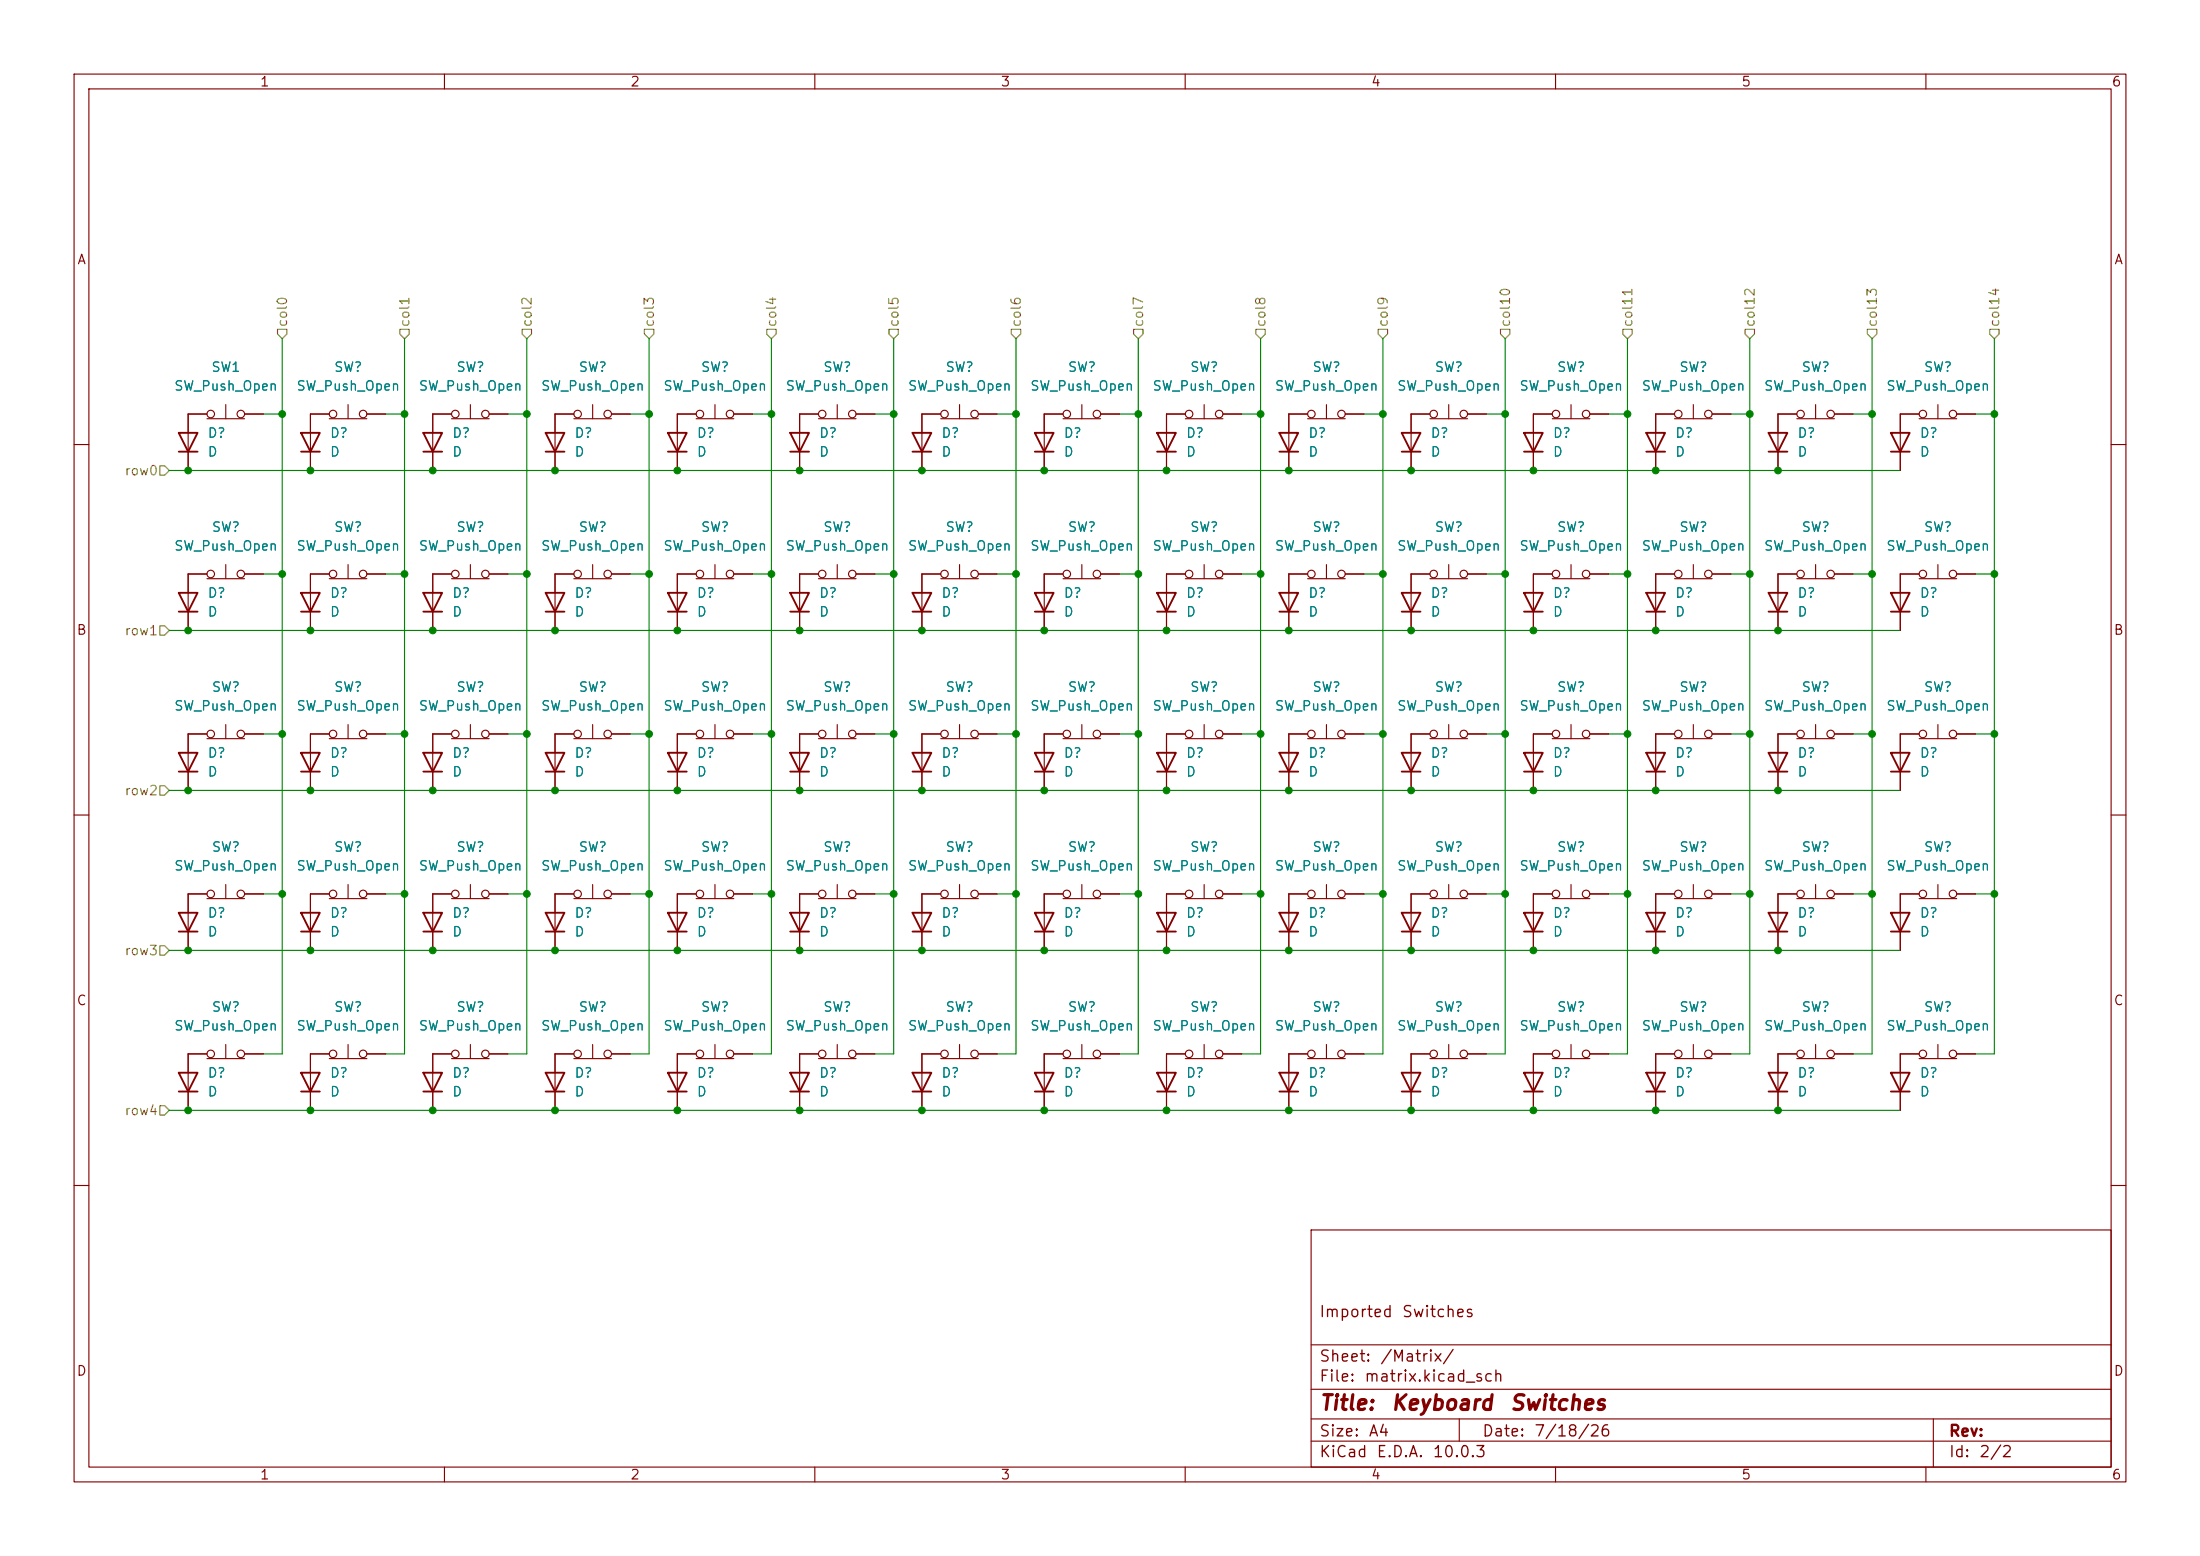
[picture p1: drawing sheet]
<svg xmlns="http://www.w3.org/2000/svg" width="297mm" height="210mm" viewBox="0 0 297 210" stroke-linecap="round" stroke-linejoin="round" font-family="sans-serif">
<g fill="none" stroke="#840000" stroke-width=".15">
<path d="M10 10h277v190h-277zM12 12h273v186h-273zM60 10v2M110 10v2M160 10v2M210 10v2M260 10v2M27.9 55.9h-2.5v7.6M27.9 56.5h5.1M30.5 54.6v1.9M33 55.9h2.6M44.4 55.9h-2.5v7.6"/>
<path d="M44.4 56.5h5.1M47 54.6v1.9M49.5 55.9h2.6M61 55.9h-2.6v7.6M61 56.5h5M63.5 54.6v1.9M66 55.9h2.6M77.5 56.5h5M77.5 55.9h-2.6v7.6M80 54.6v1.9M82.5 55.9h2.6M94 55.9h-2.6v7.6"/>
<path d="M94 56.5h5.1M96.5 54.6v1.9M99.1 55.9h2.5M110.5 56.5h5.1M110.5 55.9h-2.6v7.6M113 54.6v1.9M115.6 55.9h2.5M127 56.5h5.1M127 55.9h-2.5v7.6M129.5 54.6v1.9M132.1 55.9h2.5M143.5 56.5h5.1"/>
<path d="M143.5 55.9h-2.5v7.6M146 54.6v1.9M148.6 55.9h2.5M160 56.5h5.1M160 55.9h-2.5v7.6M162.6 54.6v1.9M165.1 55.9h2.5M176.5 55.9h-2.5v7.6M176.5 56.5h5.1M179.1 54.6v1.9M181.6 55.9h2.5M193 56.5h5.1"/>
<path d="M193 55.9h-2.5v7.6M195.6 54.6v1.9M198.1 55.9h2.6M209.5 56.5h5.1M209.5 55.9h-2.5v7.6M212.1 54.6v1.9M214.6 55.9h2.6M226.1 55.9h-2.6v7.6M226.1 56.5h5M228.6 54.6v1.9M231.1 55.9h2.6M242.6 56.5h5"/>
<path d="M242.6 55.9h-2.6v7.6M245.1 54.6v1.9M247.6 55.9h2.6M259.1 56.5h5.1M259.1 55.9h-2.6v7.6M261.6 54.6v1.9M264.2 55.9h2.5M10 60h2M27.9 77.5h-2.5v7.6M27.9 78.1h5.1M30.5 76.2v1.9M33 77.5h2.6"/>
<path d="M44.4 77.5h-2.5v7.6M44.4 78.1h5.1M47 76.2v1.9M49.5 77.5h2.6M61 77.5h-2.6v7.6M61 78.1h5M63.5 76.2v1.9M66 77.5h2.6M77.5 78.1h5M77.5 77.5h-2.6v7.6M80 76.2v1.9M82.5 77.5h2.6"/>
<path d="M94 78.1h5.1M94 77.5h-2.6v7.6M96.5 76.2v1.9M99.1 77.5h2.5M110.5 78.1h5.1M110.5 77.5h-2.6v7.6M113 76.2v1.9M115.6 77.5h2.5M127 78.1h5.1M127 77.5h-2.5v7.6M129.5 76.2v1.9M132.1 77.5h2.5"/>
<path d="M143.5 78.1h5.1M143.5 77.5h-2.5v7.6M146 76.2v1.9M148.6 77.5h2.5M160 78.1h5.1M160 77.5h-2.5v7.6M162.6 76.2v1.9M165.1 77.5h2.5M176.5 78.1h5.1M176.5 77.5h-2.5v7.6M179.1 76.2v1.9M181.6 77.5h2.5"/>
<path d="M193 78.1h5.1M193 77.5h-2.5v7.6M195.6 76.2v1.9M198.1 77.5h2.6M209.5 78.1h5.1M209.5 77.5h-2.5v7.6M212.1 76.2v1.9M214.6 77.5h2.6M226.1 77.5h-2.6v7.6M226.1 78.1h5M228.6 76.2v1.9M231.1 77.5h2.6"/>
<path d="M242.6 78.1h5M242.6 77.5h-2.6v7.6M245.1 76.2v1.9M247.6 77.5h2.6M259.1 78.1h5.1M259.1 77.5h-2.6v7.6M261.6 76.2v1.9M264.2 77.5h2.5M285 60h2M27.9 99.7h5.1M27.9 99.1h-2.5v7.6M30.5 97.8v1.9"/>
<path d="M33 99.1h2.6M44.4 99.7h5.1M44.4 99.1h-2.5v7.6M47 97.8v1.9M49.5 99.1h2.6M61 99.7h5M61 99.1h-2.6v7.6M63.5 97.8v1.9M66 99.1h2.6M77.5 99.7h5M77.5 99.1h-2.6v7.6M80 97.8v1.9"/>
<path d="M82.5 99.1h2.6M94 99.7h5.1M94 99.1h-2.6v7.6M96.5 97.8v1.9M99.1 99.1h2.5M110.5 99.7h5.1M110.5 99.1h-2.6v7.6M113 97.8v1.9M115.6 99.1h2.5M127 99.7h5.1M127 99.1h-2.5v7.6M129.5 97.8v1.9"/>
<path d="M132.1 99.1h2.5M143.5 99.7h5.1M143.5 99.1h-2.5v7.6M146 97.8v1.9M148.6 99.1h2.5M160 99.7h5.1M160 99.1h-2.5v7.6M162.6 97.8v1.9M165.1 99.1h2.5M176.5 99.7h5.1M176.5 99.1h-2.5v7.6M179.1 97.8v1.9"/>
<path d="M181.6 99.1h2.5M193 99.7h5.1M193 99.1h-2.5v7.6M195.6 97.8v1.9M198.1 99.1h2.6M209.5 99.7h5.1M209.5 99.1h-2.5v7.6M212.1 97.8v1.9M214.6 99.1h2.6M226.1 99.7h5M226.1 99.1h-2.6v7.6M228.6 97.8v1.9"/>
<path d="M231.1 99.1h2.6M242.6 99.7h5M242.6 99.1h-2.6v7.6M245.1 97.8v1.9M247.6 99.1h2.6M259.1 99.7h5.1M259.1 99.1h-2.6v7.6M261.6 97.8v1.9M264.2 99.1h2.5M10 110h2M30.5 119.4v1.9M47 119.4v1.9"/>
<path d="M63.5 119.4v1.9M80 119.4v1.9M96.5 119.4v1.9M113 119.4v1.9M129.5 119.4v1.9M146 119.4v1.9M162.6 119.4v1.9M179.1 119.4v1.9M195.6 119.4v1.9M212.1 119.4v1.9M228.6 119.4v1.9M245.1 119.4v1.9"/>
<path d="M261.6 119.4v1.9M285 110h2M27.9 120.7h-2.5v7.6M27.9 121.3h5.1M33 120.7h2.6M44.4 121.3h5.1M44.4 120.7h-2.5v7.6M49.5 120.7h2.6M61 120.7h-2.6v7.6M61 121.3h5M66 120.7h2.6M77.5 121.3h5"/>
<path d="M77.5 120.7h-2.6v7.6M82.5 120.7h2.6M94 121.3h5.1M94 120.7h-2.6v7.6M99.1 120.7h2.5M110.5 121.3h5.1M110.5 120.7h-2.6v7.6M115.6 120.7h2.5M127 121.3h5.1M127 120.7h-2.5v7.6M132.1 120.7h2.5M143.5 121.3h5.1"/>
<path d="M143.5 120.7h-2.5v7.6M148.6 120.7h2.5M160 121.3h5.1M160 120.7h-2.5v7.6M165.1 120.7h2.5M176.5 121.3h5.1M176.5 120.7h-2.5v7.6M181.6 120.7h2.5M193 121.3h5.1M193 120.7h-2.5v7.6M198.1 120.7h2.6M209.5 121.3h5.1"/>
<path d="M209.5 120.7h-2.5v7.6M214.6 120.7h2.6M226.1 120.7h-2.6v7.6M226.1 121.3h5M231.1 120.7h2.6M242.6 121.3h5M242.6 120.7h-2.6v7.6M247.6 120.7h2.6M259.1 121.3h5.1M259.1 120.7h-2.6v7.6M264.2 120.7h2.5M27.9 142.2h-2.5v7.7"/>
<path d="M27.9 142.9h5.1M30.5 141v1.9M33 142.2h2.6M44.4 142.2h-2.5v7.7M44.4 142.9h5.1M47 141v1.9M49.5 142.2h2.6M61 142.2h-2.6v7.7M61 142.9h5M63.5 141v1.9M66 142.2h2.6M77.5 142.2h-2.6v7.7"/>
<path d="M77.5 142.9h5M80 141v1.9M82.5 142.2h2.6M94 142.2h-2.6v7.7M94 142.9h5.1M96.5 141v1.9M99.1 142.2h2.5M110.5 142.2h-2.6v7.7M110.5 142.9h5.1M113 141v1.9M115.6 142.2h2.5M127 142.9h5.1"/>
<path d="M127 142.2h-2.5v7.7M129.5 141v1.9M132.1 142.2h2.5M143.5 142.2h-2.5v7.7M143.5 142.9h5.1M146 141v1.9M148.6 142.2h2.5M160 142.9h5.1M160 142.2h-2.5v7.7M162.6 141v1.9M165.1 142.2h2.5M176.5 142.2h-2.5v7.7"/>
<path d="M176.5 142.9h5.1M179.1 141v1.9M181.6 142.2h2.5M193 142.2h-2.5v7.7M193 142.9h5.1M195.6 141v1.9M198.1 142.2h2.6M209.5 142.9h5.1M209.5 142.2h-2.5v7.7M212.1 141v1.9M214.6 142.2h2.6M226.1 142.2h-2.6v7.7"/>
<path d="M226.1 142.9h5M228.6 141v1.9M231.1 142.2h2.6M242.6 142.2h-2.6v7.7M242.6 142.9h5M245.1 141v1.9M247.6 142.2h2.6M259.1 142.9h5.1M259.1 142.2h-2.6v7.7M261.6 141v1.9M264.2 142.2h2.5M10 160h2"/>
<path d="M177 166h108v32h-108zM285 160h2M60 198v2M110 198v2M160 198v2M177 194.5h108M177 191.5h108M177 187.5h108M177 181.5h108M197 191.5v3M210 198v2M260 198v2"/>
<path d="M261 191.5v6.5"/>
<circle cx="28.4" cy="55.9" r=".51"/>
<circle cx="32.5" cy="55.9" r=".51"/>
<circle cx="45" cy="55.9" r=".51"/>
<circle cx="49" cy="55.9" r=".51"/>
<circle cx="61.5" cy="55.9" r=".51"/>
<circle cx="65.5" cy="55.9" r=".51"/>
<circle cx="78" cy="55.9" r=".51"/>
<circle cx="82" cy="55.9" r=".51"/>
<circle cx="94.5" cy="55.9" r=".51"/>
<circle cx="98.6" cy="55.9" r=".51"/>
<circle cx="111" cy="55.9" r=".51"/>
<circle cx="115.1" cy="55.9" r=".51"/>
<circle cx="127.5" cy="55.9" r=".51"/>
<circle cx="131.6" cy="55.9" r=".51"/>
<circle cx="144" cy="55.9" r=".51"/>
<circle cx="148.1" cy="55.9" r=".51"/>
<circle cx="160.5" cy="55.9" r=".51"/>
<circle cx="164.6" cy="55.9" r=".51"/>
<circle cx="177" cy="55.9" r=".51"/>
<circle cx="181.1" cy="55.9" r=".51"/>
<circle cx="193.5" cy="55.9" r=".51"/>
<circle cx="197.6" cy="55.9" r=".51"/>
<circle cx="210.1" cy="55.9" r=".51"/>
<circle cx="214.1" cy="55.9" r=".51"/>
<circle cx="226.6" cy="55.9" r=".51"/>
<circle cx="230.6" cy="55.9" r=".51"/>
<circle cx="243.1" cy="55.9" r=".51"/>
<circle cx="247.1" cy="55.9" r=".51"/>
<circle cx="259.6" cy="55.9" r=".51"/>
<circle cx="263.7" cy="55.9" r=".51"/>
<circle cx="28.4" cy="77.5" r=".51"/>
<circle cx="32.5" cy="77.5" r=".51"/>
<circle cx="45" cy="77.5" r=".51"/>
<circle cx="49" cy="77.5" r=".51"/>
<circle cx="61.5" cy="77.5" r=".51"/>
<circle cx="65.5" cy="77.5" r=".51"/>
<circle cx="78" cy="77.5" r=".51"/>
<circle cx="82" cy="77.5" r=".51"/>
<circle cx="94.5" cy="77.5" r=".51"/>
<circle cx="98.6" cy="77.5" r=".51"/>
<circle cx="111" cy="77.5" r=".51"/>
<circle cx="115.1" cy="77.5" r=".51"/>
<circle cx="127.5" cy="77.5" r=".51"/>
<circle cx="131.6" cy="77.5" r=".51"/>
<circle cx="144" cy="77.5" r=".51"/>
<circle cx="148.1" cy="77.5" r=".51"/>
<circle cx="160.5" cy="77.5" r=".51"/>
<circle cx="164.6" cy="77.5" r=".51"/>
<circle cx="177" cy="77.5" r=".51"/>
<circle cx="181.1" cy="77.5" r=".51"/>
<circle cx="193.5" cy="77.5" r=".51"/>
<circle cx="197.6" cy="77.5" r=".51"/>
<circle cx="210.1" cy="77.5" r=".51"/>
<circle cx="214.1" cy="77.5" r=".51"/>
<circle cx="226.6" cy="77.5" r=".51"/>
<circle cx="230.6" cy="77.5" r=".51"/>
<circle cx="243.1" cy="77.5" r=".51"/>
<circle cx="247.1" cy="77.5" r=".51"/>
<circle cx="259.6" cy="77.5" r=".51"/>
<circle cx="263.7" cy="77.5" r=".51"/>
<circle cx="28.4" cy="99.1" r=".51"/>
<circle cx="32.5" cy="99.1" r=".51"/>
<circle cx="45" cy="99.1" r=".51"/>
<circle cx="49" cy="99.1" r=".51"/>
<circle cx="61.5" cy="99.1" r=".51"/>
<circle cx="65.5" cy="99.1" r=".51"/>
<circle cx="78" cy="99.1" r=".51"/>
<circle cx="82" cy="99.1" r=".51"/>
<circle cx="94.5" cy="99.1" r=".51"/>
<circle cx="98.6" cy="99.1" r=".51"/>
<circle cx="111" cy="99.1" r=".51"/>
<circle cx="115.1" cy="99.1" r=".51"/>
<circle cx="127.5" cy="99.1" r=".51"/>
<circle cx="131.6" cy="99.1" r=".51"/>
<circle cx="144" cy="99.1" r=".51"/>
<circle cx="148.1" cy="99.1" r=".51"/>
<circle cx="160.5" cy="99.1" r=".51"/>
<circle cx="164.6" cy="99.1" r=".51"/>
<circle cx="177" cy="99.1" r=".51"/>
<circle cx="181.1" cy="99.1" r=".51"/>
<circle cx="193.5" cy="99.1" r=".51"/>
<circle cx="197.6" cy="99.1" r=".51"/>
<circle cx="210.1" cy="99.1" r=".51"/>
<circle cx="214.1" cy="99.1" r=".51"/>
<circle cx="226.6" cy="99.1" r=".51"/>
<circle cx="230.6" cy="99.1" r=".51"/>
<circle cx="243.1" cy="99.1" r=".51"/>
<circle cx="247.1" cy="99.1" r=".51"/>
<circle cx="259.6" cy="99.1" r=".51"/>
<circle cx="263.7" cy="99.1" r=".51"/>
<circle cx="28.4" cy="120.7" r=".51"/>
<circle cx="32.5" cy="120.7" r=".51"/>
<circle cx="45" cy="120.7" r=".51"/>
<circle cx="49" cy="120.7" r=".51"/>
<circle cx="61.5" cy="120.7" r=".51"/>
<circle cx="65.5" cy="120.7" r=".51"/>
<circle cx="78" cy="120.7" r=".51"/>
<circle cx="82" cy="120.7" r=".51"/>
<circle cx="94.5" cy="120.7" r=".51"/>
<circle cx="98.6" cy="120.7" r=".51"/>
<circle cx="111" cy="120.7" r=".51"/>
<circle cx="115.1" cy="120.7" r=".51"/>
<circle cx="127.5" cy="120.7" r=".51"/>
<circle cx="131.6" cy="120.7" r=".51"/>
<circle cx="144" cy="120.7" r=".51"/>
<circle cx="148.1" cy="120.7" r=".51"/>
<circle cx="160.5" cy="120.7" r=".51"/>
<circle cx="164.6" cy="120.7" r=".51"/>
<circle cx="177" cy="120.7" r=".51"/>
<circle cx="181.1" cy="120.7" r=".51"/>
<circle cx="193.5" cy="120.7" r=".51"/>
<circle cx="197.6" cy="120.7" r=".51"/>
<circle cx="210.1" cy="120.7" r=".51"/>
<circle cx="214.1" cy="120.7" r=".51"/>
<circle cx="226.6" cy="120.7" r=".51"/>
<circle cx="230.6" cy="120.7" r=".51"/>
<circle cx="243.1" cy="120.7" r=".51"/>
<circle cx="247.1" cy="120.7" r=".51"/>
<circle cx="259.6" cy="120.7" r=".51"/>
<circle cx="263.7" cy="120.7" r=".51"/>
<circle cx="28.4" cy="142.2" r=".51"/>
<circle cx="32.5" cy="142.2" r=".51"/>
<circle cx="45" cy="142.2" r=".51"/>
<circle cx="49" cy="142.2" r=".51"/>
<circle cx="61.5" cy="142.2" r=".51"/>
<circle cx="65.5" cy="142.2" r=".51"/>
<circle cx="78" cy="142.2" r=".51"/>
<circle cx="82" cy="142.2" r=".51"/>
<circle cx="94.5" cy="142.2" r=".51"/>
<circle cx="98.6" cy="142.2" r=".51"/>
<circle cx="111" cy="142.2" r=".51"/>
<circle cx="115.1" cy="142.2" r=".51"/>
<circle cx="127.5" cy="142.2" r=".51"/>
<circle cx="131.6" cy="142.2" r=".51"/>
<circle cx="144" cy="142.2" r=".51"/>
<circle cx="148.1" cy="142.2" r=".51"/>
<circle cx="160.5" cy="142.2" r=".51"/>
<circle cx="164.6" cy="142.2" r=".51"/>
<circle cx="177" cy="142.2" r=".51"/>
<circle cx="181.1" cy="142.2" r=".51"/>
<circle cx="193.5" cy="142.2" r=".51"/>
<circle cx="197.6" cy="142.2" r=".51"/>
<circle cx="210.1" cy="142.2" r=".51"/>
<circle cx="214.1" cy="142.2" r=".51"/>
<circle cx="226.6" cy="142.2" r=".51"/>
<circle cx="230.6" cy="142.2" r=".51"/>
<circle cx="243.1" cy="142.2" r=".51"/>
<circle cx="247.1" cy="142.2" r=".51"/>
<circle cx="259.6" cy="142.2" r=".51"/>
<circle cx="263.7" cy="142.2" r=".51"/>
</g>
<g fill="none" stroke="#840000" stroke-width=".25">
<path d="M24.1 58.4h2.6l-1.3 2.6zM40.6 58.4h2.6l-1.3 2.6zM57.1 58.4h2.6l-1.3 2.6zM73.7 58.4h2.5l-1.3 2.6zM90.2 58.4h2.5l-1.3 2.6zM106.7 58.4h2.5l-1.3 2.6zM123.2 58.4h2.5l-1.2 2.6zM139.7 58.4h2.5l-1.2 2.6zM156.2 58.4h2.5l-1.2 2.6zM172.7 58.4h2.6l-1.3 2.6zM189.2 58.4h2.6l-1.3 2.6zM205.7 58.4h2.6l-1.3 2.6z"/>
<path d="M222.2 58.4h2.6l-1.3 2.6zM238.8 58.4h2.5l-1.3 2.6zM255.3 58.4h2.5l-1.3 2.6zM24.1 61h2.6M40.6 61h2.6M57.1 61h2.6M73.7 61h2.5M90.2 61h2.5M106.7 61h2.5M123.2 61h2.5M139.7 61h2.5M156.2 61h2.5"/>
<path d="M172.7 61h2.6M189.2 61h2.6M205.7 61h2.6M222.2 61h2.6M238.8 61h2.5M255.3 61h2.5M24.1 80h2.6l-1.3 2.6zM24.1 82.6h2.6M40.6 80h2.6l-1.3 2.6zM40.6 82.6h2.6M57.1 80h2.6l-1.3 2.6zM57.1 82.6h2.6"/>
<path d="M73.7 80h2.5l-1.3 2.6zM73.7 82.6h2.5M90.2 80h2.5l-1.3 2.6zM90.2 82.6h2.5M106.7 80h2.5l-1.3 2.6zM106.7 82.6h2.5M123.2 80h2.5l-1.2 2.6zM123.2 82.6h2.5M139.7 80h2.5l-1.2 2.6zM139.7 82.6h2.5M156.2 80h2.5l-1.2 2.6zM156.2 82.6h2.5"/>
<path d="M172.7 80h2.6l-1.3 2.6zM172.7 82.6h2.6M189.2 80h2.6l-1.3 2.6zM189.2 82.6h2.6M205.7 80h2.6l-1.3 2.6zM205.7 82.6h2.6M222.2 80h2.6l-1.3 2.6zM222.2 82.6h2.6M238.8 80h2.5l-1.3 2.6zM238.8 82.6h2.5M255.3 80h2.5l-1.3 2.6zM255.3 82.6h2.5"/>
<path d="M24.1 101.6h2.6l-1.3 2.5zM24.1 104.1h2.6M40.6 101.6h2.6l-1.3 2.5zM40.6 104.1h2.6M57.1 101.6h2.6l-1.3 2.5zM57.1 104.1h2.6M73.7 101.6h2.5l-1.3 2.5zM73.7 104.1h2.5M90.2 101.6h2.5l-1.3 2.5zM90.2 104.1h2.5M106.7 101.6h2.5l-1.3 2.5zM106.7 104.1h2.5"/>
<path d="M123.2 101.6h2.5l-1.2 2.5zM123.2 104.1h2.5M139.7 101.6h2.5l-1.2 2.5zM139.7 104.1h2.5M156.2 101.6h2.5l-1.2 2.5zM156.2 104.1h2.5M172.7 101.6h2.6l-1.3 2.5zM172.7 104.1h2.6M189.2 101.6h2.6l-1.3 2.5zM189.2 104.1h2.6M205.7 101.6h2.6l-1.3 2.5zM205.7 104.1h2.6"/>
<path d="M222.2 101.6h2.6l-1.3 2.5zM222.2 104.1h2.6M238.8 101.6h2.5l-1.3 2.5zM238.8 104.1h2.5M255.3 101.6h2.5l-1.3 2.5zM255.3 104.1h2.5M24.1 123.2h2.6l-1.3 2.5zM24.1 125.7h2.6M40.6 123.2h2.6l-1.3 2.5zM40.6 125.7h2.6M57.1 123.2h2.6l-1.3 2.5zM57.1 125.7h2.6"/>
<path d="M73.7 123.2h2.5l-1.3 2.5zM73.7 125.7h2.5M90.2 123.2h2.5l-1.3 2.5zM90.2 125.7h2.5M106.7 123.2h2.5l-1.3 2.5zM106.7 125.7h2.5M123.2 123.2h2.5l-1.2 2.5zM123.2 125.7h2.5M139.7 123.2h2.5l-1.2 2.5zM139.7 125.7h2.5M156.2 123.2h2.5l-1.2 2.5zM156.2 125.7h2.5"/>
<path d="M172.7 123.2h2.6l-1.3 2.5zM172.7 125.7h2.6M189.2 123.2h2.6l-1.3 2.5zM189.2 125.7h2.6M205.7 123.2h2.6l-1.3 2.5zM205.7 125.7h2.6M222.2 123.2h2.6l-1.3 2.5zM222.2 125.7h2.6M238.8 123.2h2.5l-1.3 2.5zM238.8 125.7h2.5M255.3 123.2h2.5l-1.3 2.5zM255.3 125.7h2.5"/>
<path d="M24.1 144.8h2.6l-1.3 2.5zM24.1 147.3h2.6M40.6 144.8h2.6l-1.3 2.5zM40.6 147.3h2.6M57.1 144.8h2.6l-1.3 2.5zM57.1 147.3h2.6M73.7 144.8h2.5l-1.3 2.5zM73.7 147.3h2.5M90.2 144.8h2.5l-1.3 2.5zM90.2 147.3h2.5M106.7 144.8h2.5l-1.3 2.5zM106.7 147.3h2.5"/>
<path d="M123.2 144.8h2.5l-1.2 2.5zM123.2 147.3h2.5M139.7 144.8h2.5l-1.2 2.5zM139.7 147.3h2.5M156.2 144.8h2.5l-1.2 2.5zM156.2 147.3h2.5M172.7 144.8h2.6l-1.3 2.5zM172.7 147.3h2.6M189.2 144.8h2.6l-1.3 2.5zM189.2 147.3h2.6M205.7 144.8h2.6l-1.3 2.5zM205.7 147.3h2.6"/>
<path d="M222.2 144.8h2.6l-1.3 2.5zM222.2 147.3h2.6M238.8 144.8h2.5l-1.3 2.5zM238.8 147.3h2.5M255.3 144.8h2.5l-1.3 2.5zM255.3 147.3h2.5"/>
</g>
<g fill="none" stroke="#848400" stroke-width=".15">
<path d="M37.5 44.5h1.2v.6l-.6 .6-.6-.6zM54 44.5h1.2v.6l-.6 .6-.6-.6zM70.5 44.5h1.3v.6l-.7 .6-.6-.6zM87 44.5h1.3v.6l-.7 .6-.6-.6zM103.5 44.5h1.3v.6l-.7 .6-.6-.6zM120 44.5h1.3v.6l-.7 .6-.6-.6zM136.5 44.5h1.3v.6l-.6 .6-.7-.6zM153 44.5h1.3v.6l-.6 .6-.7-.6zM169.5 44.5h1.3v.6l-.6 .6-.7-.6zM186.1 44.5h1.2v.6l-.6 .6-.6-.6zM202.6 44.5h1.2v.6l-.6 .6-.6-.6zM219.1 44.5h1.2v.6l-.6 .6-.6-.6z"/>
<path d="M235.6 44.5h1.3v.6l-.7 .6-.6-.6zM252.1 44.5h1.3v.6l-.7 .6-.6-.6zM268.6 44.5h1.3v.6l-.7 .6-.6-.6zM21.6 62.9h.6l.7 .6-.7 .6h-.6zM21.6 84.5h.6l.7 .6-.7 .6h-.6zM21.6 106h.6l.7 .7-.7 .6h-.6zM21.6 127.6h.6l.7 .7-.7 .6h-.6zM21.6 149.2h.6l.7 .7-.7 .6h-.6z"/>
</g>
<g fill="none" stroke="#008400" stroke-width=".15">
<path d="M35.6 55.9h2.5M38.1 45.7v96.5h-2.5M52.1 55.9h2.5M54.6 45.7v96.5h-2.5M68.6 55.9h2.5M71.1 45.7v96.5h-2.5M85.1 55.9h2.5M87.6 45.7v96.5h-2.5M101.6 55.9h2.5M104.1 45.7v96.5h-2.5M118.1 55.9h2.5M120.6 45.7v96.5h-2.5"/>
<path d="M134.6 55.9h2.6M137.2 45.7v96.5h-2.6M151.1 55.9h2.6M153.7 45.7v96.5h-2.6M167.6 55.9h2.6M170.2 45.7v96.5h-2.6M184.1 55.9h2.6M186.7 45.7v96.5h-2.6M200.7 55.9h2.5M203.2 45.7v96.5h-2.5M217.2 55.9h2.5M219.7 45.7v96.5h-2.5"/>
<path d="M233.7 55.9h2.5M236.2 45.7v96.5h-2.5M250.2 55.9h2.5M252.7 45.7v96.5h-2.5M266.7 55.9h2.5M269.2 45.7v96.5h-2.5M22.9 63.5h233.6M35.6 77.5h2.5M52.1 77.5h2.5M68.6 77.5h2.5M85.1 77.5h2.5M101.6 77.5h2.5"/>
<path d="M118.1 77.5h2.5M134.6 77.5h2.6M151.1 77.5h2.6M167.6 77.5h2.6M184.1 77.5h2.6M200.7 77.5h2.5M217.2 77.5h2.5M233.7 77.5h2.5M250.2 77.5h2.5M266.7 77.5h2.5M22.9 85.1h233.6M35.6 99.1h2.5"/>
<path d="M52.1 99.1h2.5M68.6 99.1h2.5M85.1 99.1h2.5M101.6 99.1h2.5M118.1 99.1h2.5M134.6 99.1h2.6M151.1 99.1h2.6M167.6 99.1h2.6M184.1 99.1h2.6M200.7 99.1h2.5M217.2 99.1h2.5M233.7 99.1h2.5"/>
<path d="M250.2 99.1h2.5M266.7 99.1h2.5M22.9 106.7h233.6M22.9 128.3h233.6M35.6 120.7h2.5M52.1 120.7h2.5M68.6 120.7h2.5M85.1 120.7h2.5M101.6 120.7h2.5M118.1 120.7h2.5M134.6 120.7h2.6M151.1 120.7h2.6"/>
<path d="M167.6 120.7h2.6M184.1 120.7h2.6M200.7 120.7h2.5M217.2 120.7h2.5M233.7 120.7h2.5M250.2 120.7h2.5M266.7 120.7h2.5M22.9 149.9h233.6"/>
</g>
<g fill="#008400" stroke="#008400" stroke-width=".14">
<circle cx="174" cy="106.7" r=".46"/>
<circle cx="186.7" cy="99.1" r=".46"/>
<circle cx="203.2" cy="99.1" r=".46"/>
<circle cx="190.5" cy="106.7" r=".46"/>
<circle cx="190.5" cy="85.1" r=".46"/>
<circle cx="157.5" cy="85.1" r=".46"/>
<circle cx="203.2" cy="120.7" r=".46"/>
<circle cx="141" cy="63.5" r=".46"/>
<circle cx="153.7" cy="55.9" r=".46"/>
<circle cx="170.2" cy="77.5" r=".46"/>
<circle cx="157.5" cy="63.5" r=".46"/>
<circle cx="170.2" cy="55.9" r=".46"/>
<circle cx="153.7" cy="77.5" r=".46"/>
<circle cx="141" cy="85.1" r=".46"/>
<circle cx="141" cy="128.3" r=".46"/>
<circle cx="157.5" cy="149.9" r=".46"/>
<circle cx="141" cy="149.9" r=".46"/>
<circle cx="157.5" cy="128.3" r=".46"/>
<circle cx="190.5" cy="128.3" r=".46"/>
<circle cx="174" cy="149.9" r=".46"/>
<circle cx="190.5" cy="149.9" r=".46"/>
<circle cx="153.7" cy="99.1" r=".46"/>
<circle cx="141" cy="106.7" r=".46"/>
<circle cx="157.5" cy="106.7" r=".46"/>
<circle cx="170.2" cy="99.1" r=".46"/>
<circle cx="170.2" cy="120.7" r=".46"/>
<circle cx="174" cy="128.3" r=".46"/>
<circle cx="186.7" cy="120.7" r=".46"/>
<circle cx="153.7" cy="120.7" r=".46"/>
<circle cx="174" cy="85.1" r=".46"/>
<circle cx="174" cy="63.5" r=".46"/>
<circle cx="186.7" cy="77.5" r=".46"/>
<circle cx="203.2" cy="55.9" r=".46"/>
<circle cx="186.7" cy="55.9" r=".46"/>
<circle cx="207" cy="63.5" r=".46"/>
<circle cx="219.7" cy="55.9" r=".46"/>
<circle cx="190.5" cy="63.5" r=".46"/>
<circle cx="203.2" cy="77.5" r=".46"/>
<circle cx="236.2" cy="55.9" r=".46"/>
<circle cx="207" cy="85.1" r=".46"/>
<circle cx="219.7" cy="77.5" r=".46"/>
<circle cx="223.5" cy="63.5" r=".46"/>
<circle cx="236.2" cy="77.5" r=".46"/>
<circle cx="252.7" cy="77.5" r=".46"/>
<circle cx="240" cy="85.1" r=".46"/>
<circle cx="240" cy="63.5" r=".46"/>
<circle cx="269.2" cy="99.1" r=".46"/>
<circle cx="269.2" cy="77.5" r=".46"/>
<circle cx="269.2" cy="55.9" r=".46"/>
<circle cx="252.7" cy="55.9" r=".46"/>
<circle cx="219.7" cy="120.7" r=".46"/>
<circle cx="207" cy="128.3" r=".46"/>
<circle cx="207" cy="149.9" r=".46"/>
<circle cx="207" cy="106.7" r=".46"/>
<circle cx="219.7" cy="99.1" r=".46"/>
<circle cx="223.5" cy="106.7" r=".46"/>
<circle cx="236.2" cy="120.7" r=".46"/>
<circle cx="236.2" cy="99.1" r=".46"/>
<circle cx="223.5" cy="85.1" r=".46"/>
<circle cx="252.7" cy="120.7" r=".46"/>
<circle cx="240" cy="128.3" r=".46"/>
<circle cx="240" cy="149.9" r=".46"/>
<circle cx="240" cy="106.7" r=".46"/>
<circle cx="252.7" cy="99.1" r=".46"/>
<circle cx="269.2" cy="120.7" r=".46"/>
<circle cx="223.5" cy="128.3" r=".46"/>
<circle cx="223.5" cy="149.9" r=".46"/>
<circle cx="124.5" cy="128.3" r=".46"/>
<circle cx="107.9" cy="128.3" r=".46"/>
<circle cx="120.6" cy="120.7" r=".46"/>
<circle cx="137.2" cy="120.7" r=".46"/>
<circle cx="107.9" cy="149.9" r=".46"/>
<circle cx="124.5" cy="149.9" r=".46"/>
<circle cx="87.6" cy="120.7" r=".46"/>
<circle cx="91.4" cy="149.9" r=".46"/>
<circle cx="87.6" cy="55.9" r=".46"/>
<circle cx="74.9" cy="63.5" r=".46"/>
<circle cx="107.9" cy="63.5" r=".46"/>
<circle cx="120.6" cy="55.9" r=".46"/>
<circle cx="137.2" cy="55.9" r=".46"/>
<circle cx="120.6" cy="77.5" r=".46"/>
<circle cx="124.5" cy="85.1" r=".46"/>
<circle cx="124.5" cy="63.5" r=".46"/>
<circle cx="104.1" cy="55.9" r=".46"/>
<circle cx="91.4" cy="63.5" r=".46"/>
<circle cx="38.1" cy="99.1" r=".46"/>
<circle cx="25.4" cy="149.9" r=".46"/>
<circle cx="25.4" cy="106.7" r=".46"/>
<circle cx="41.9" cy="106.7" r=".46"/>
<circle cx="25.4" cy="128.3" r=".46"/>
<circle cx="38.1" cy="120.7" r=".46"/>
<circle cx="137.2" cy="99.1" r=".46"/>
<circle cx="124.5" cy="106.7" r=".46"/>
<circle cx="107.9" cy="106.7" r=".46"/>
<circle cx="120.6" cy="99.1" r=".46"/>
<circle cx="91.4" cy="106.7" r=".46"/>
<circle cx="104.1" cy="99.1" r=".46"/>
<circle cx="91.4" cy="85.1" r=".46"/>
<circle cx="137.2" cy="77.5" r=".46"/>
<circle cx="104.1" cy="120.7" r=".46"/>
<circle cx="91.4" cy="128.3" r=".46"/>
<circle cx="104.1" cy="77.5" r=".46"/>
<circle cx="107.9" cy="85.1" r=".46"/>
<circle cx="54.6" cy="77.5" r=".46"/>
<circle cx="41.9" cy="63.5" r=".46"/>
<circle cx="38.1" cy="55.9" r=".46"/>
<circle cx="58.4" cy="63.5" r=".46"/>
<circle cx="54.6" cy="55.9" r=".46"/>
<circle cx="25.4" cy="63.5" r=".46"/>
<circle cx="38.1" cy="77.5" r=".46"/>
<circle cx="25.4" cy="85.1" r=".46"/>
<circle cx="71.1" cy="55.9" r=".46"/>
<circle cx="41.9" cy="128.3" r=".46"/>
<circle cx="54.6" cy="120.7" r=".46"/>
<circle cx="41.9" cy="149.9" r=".46"/>
<circle cx="58.4" cy="149.9" r=".46"/>
<circle cx="74.9" cy="149.9" r=".46"/>
<circle cx="58.4" cy="128.3" r=".46"/>
<circle cx="71.1" cy="120.7" r=".46"/>
<circle cx="74.9" cy="128.3" r=".46"/>
<circle cx="71.1" cy="77.5" r=".46"/>
<circle cx="74.9" cy="85.1" r=".46"/>
<circle cx="54.6" cy="99.1" r=".46"/>
<circle cx="87.6" cy="99.1" r=".46"/>
<circle cx="41.9" cy="85.1" r=".46"/>
<circle cx="58.4" cy="85.1" r=".46"/>
<circle cx="71.1" cy="99.1" r=".46"/>
<circle cx="74.9" cy="106.7" r=".46"/>
<circle cx="58.4" cy="106.7" r=".46"/>
<circle cx="87.6" cy="77.5" r=".46"/>
</g>
<g font-size="2" fill="#840000">
<text x="178" y="190.8">Title:</text>
<text x="187.7" y="190.8">Keyboard</text>
<text x="203.7" y="190.8">Switches</text>
</g>
<g font-size="1.5" fill="#840000">
<text x="178" y="178.2">Imported</text>
<text x="189.2" y="178.2">Switches</text>
<text x="178" y="184.2">Sheet:</text>
<text x="186.2" y="184.2">/Matrix/</text>
<text x="178" y="186.9">File:</text>
<text x="184.1" y="186.9">matrix.kicad_sch</text>
<text x="178" y="197.1">KiCad</text>
<text x="178" y="194.3">Size:</text>
<text x="184.7" y="194.3">A4</text>
<text x="185.7" y="197.1">E.D.A.</text>
<text x="193.3" y="197.1">10.0.3</text>
<text x="200" y="194.3">Date:</text>
<text x="207" y="194.3">7/18/26</text>
<text x="263" y="194.3">Rev:</text>
<text x="263" y="197.1">Id:</text>
<text x="267.1" y="197.1">2/2</text>
</g>
<g font-size="1.3" fill="#840000">
<text x="35" y="12">1</text>
<text x="85" y="12">2</text>
<text x="135" y="12">3</text>
<text x="185" y="12">4</text>
<text x="235" y="12">5</text>
<text x="285" y="12">6</text>
<text x="10.3" y="36">A</text>
<text x="285.3" y="36">A</text>
<text x="10.3" y="86">B</text>
<text x="285.3" y="86">B</text>
<text x="10.3" y="136">C</text>
<text x="285.3" y="136">C</text>
<text x="10.3" y="186">D</text>
<text x="285.3" y="186">D</text>
<text x="35" y="200">1</text>
<text x="85" y="200">2</text>
<text x="135" y="200">3</text>
<text x="185" y="200">4</text>
<text x="235" y="200">5</text>
<text x="285" y="200">6</text>
</g>
<g font-size="1.3" fill="#848400">
<text x="39.1" y="44.3" transform="rotate(-90 39.1 44.3)">col0</text>
<text x="55.6" y="44.3" transform="rotate(-90 55.6 44.3)">col1</text>
<text x="72.1" y="44.3" transform="rotate(-90 72.1 44.3)">col2</text>
<text x="88.6" y="44.3" transform="rotate(-90 88.6 44.3)">col3</text>
<text x="105.1" y="44.3" transform="rotate(-90 105.1 44.3)">col4</text>
<text x="121.6" y="44.3" transform="rotate(-90 121.6 44.3)">col5</text>
<text x="138.1" y="44.3" transform="rotate(-90 138.1 44.3)">col6</text>
<text x="154.6" y="44.3" transform="rotate(-90 154.6 44.3)">col7</text>
<text x="171.2" y="44.3" transform="rotate(-90 171.2 44.3)">col8</text>
<text x="187.7" y="44.3" transform="rotate(-90 187.7 44.3)">col9</text>
<text x="204.2" y="44.3" transform="rotate(-90 204.2 44.3)">col10</text>
<text x="220.7" y="44.3" transform="rotate(-90 220.7 44.3)">col11</text>
<text x="237.2" y="44.3" transform="rotate(-90 237.2 44.3)">col12</text>
<text x="253.7" y="44.3" transform="rotate(-90 253.7 44.3)">col13</text>
<text x="270.2" y="44.3" transform="rotate(-90 270.2 44.3)">col14</text>
<text x="16.7" y="64.5">row0</text>
<text x="16.7" y="86.1">row1</text>
<text x="16.7" y="107.7">row2</text>
<text x="16.7" y="129.2">row3</text>
<text x="16.7" y="150.8">row4</text>
</g>
<g font-size="1.3" fill="#008484">
<text x="23.4" y="53">SW_Push_Open</text>
<text x="28.4" y="50.5">SW1</text>
<text x="39.9" y="53">SW_Push_Open</text>
<text x="45" y="50.5">SW?</text>
<text x="56.4" y="53">SW_Push_Open</text>
<text x="61.5" y="50.5">SW?</text>
<text x="73" y="53">SW_Push_Open</text>
<text x="78" y="50.5">SW?</text>
<text x="89.5" y="53">SW_Push_Open</text>
<text x="94.5" y="50.5">SW?</text>
<text x="106" y="53">SW_Push_Open</text>
<text x="111.1" y="50.5">SW?</text>
<text x="122.5" y="53">SW_Push_Open</text>
<text x="127.6" y="50.5">SW?</text>
<text x="139" y="53">SW_Push_Open</text>
<text x="144.1" y="50.5">SW?</text>
<text x="155.5" y="53">SW_Push_Open</text>
<text x="160.6" y="50.5">SW?</text>
<text x="172" y="53">SW_Push_Open</text>
<text x="177.1" y="50.5">SW?</text>
<text x="188.5" y="53">SW_Push_Open</text>
<text x="193.6" y="50.5">SW?</text>
<text x="205" y="53">SW_Push_Open</text>
<text x="210.1" y="50.5">SW?</text>
<text x="221.5" y="53">SW_Push_Open</text>
<text x="226.6" y="50.5">SW?</text>
<text x="238.1" y="53">SW_Push_Open</text>
<text x="243.1" y="50.5">SW?</text>
<text x="254.6" y="53">SW_Push_Open</text>
<text x="259.6" y="50.5">SW?</text>
<text x="27.9" y="59.4">D?</text>
<text x="44.5" y="59.4">D?</text>
<text x="61" y="59.4">D?</text>
<text x="77.5" y="59.4">D?</text>
<text x="94" y="59.4">D?</text>
<text x="110.5" y="59.4">D?</text>
<text x="127" y="59.4">D?</text>
<text x="143.5" y="59.4">D?</text>
<text x="160" y="59.4">D?</text>
<text x="176.5" y="59.4">D?</text>
<text x="193" y="59.4">D?</text>
<text x="209.6" y="59.4">D?</text>
<text x="226.1" y="59.4">D?</text>
<text x="242.6" y="59.4">D?</text>
<text x="259.1" y="59.4">D?</text>
<text x="27.9" y="61.9">D</text>
<text x="44.5" y="61.9">D</text>
<text x="61" y="61.9">D</text>
<text x="77.5" y="61.9">D</text>
<text x="94" y="61.9">D</text>
<text x="110.5" y="61.9">D</text>
<text x="127" y="61.9">D</text>
<text x="143.5" y="61.9">D</text>
<text x="160" y="61.9">D</text>
<text x="176.5" y="61.9">D</text>
<text x="193" y="61.9">D</text>
<text x="209.6" y="61.9">D</text>
<text x="226.1" y="61.9">D</text>
<text x="242.6" y="61.9">D</text>
<text x="259.1" y="61.9">D</text>
<text x="23.4" y="74.6">SW_Push_Open</text>
<text x="28.5" y="72.1">SW?</text>
<text x="39.9" y="74.6">SW_Push_Open</text>
<text x="45" y="72.1">SW?</text>
<text x="56.4" y="74.6">SW_Push_Open</text>
<text x="61.5" y="72.1">SW?</text>
<text x="73" y="74.6">SW_Push_Open</text>
<text x="78" y="72.1">SW?</text>
<text x="89.5" y="74.6">SW_Push_Open</text>
<text x="94.5" y="72.1">SW?</text>
<text x="106" y="74.6">SW_Push_Open</text>
<text x="111.1" y="72.1">SW?</text>
<text x="122.5" y="74.6">SW_Push_Open</text>
<text x="127.6" y="72.1">SW?</text>
<text x="139" y="74.6">SW_Push_Open</text>
<text x="144.1" y="72.1">SW?</text>
<text x="155.5" y="74.6">SW_Push_Open</text>
<text x="160.6" y="72.1">SW?</text>
<text x="172" y="74.6">SW_Push_Open</text>
<text x="177.1" y="72.1">SW?</text>
<text x="188.5" y="74.6">SW_Push_Open</text>
<text x="193.6" y="72.1">SW?</text>
<text x="205" y="74.6">SW_Push_Open</text>
<text x="210.1" y="72.1">SW?</text>
<text x="221.5" y="74.6">SW_Push_Open</text>
<text x="226.6" y="72.1">SW?</text>
<text x="238.1" y="74.6">SW_Push_Open</text>
<text x="243.1" y="72.1">SW?</text>
<text x="254.6" y="74.6">SW_Push_Open</text>
<text x="259.6" y="72.1">SW?</text>
<text x="27.9" y="81">D?</text>
<text x="27.9" y="83.5">D</text>
<text x="44.5" y="81">D?</text>
<text x="44.5" y="83.5">D</text>
<text x="61" y="81">D?</text>
<text x="61" y="83.5">D</text>
<text x="77.5" y="81">D?</text>
<text x="77.5" y="83.5">D</text>
<text x="94" y="81">D?</text>
<text x="94" y="83.5">D</text>
<text x="110.5" y="81">D?</text>
<text x="110.5" y="83.5">D</text>
<text x="127" y="81">D?</text>
<text x="127" y="83.5">D</text>
<text x="143.5" y="81">D?</text>
<text x="143.5" y="83.5">D</text>
<text x="160" y="81">D?</text>
<text x="160" y="83.5">D</text>
<text x="176.5" y="81">D?</text>
<text x="176.5" y="83.5">D</text>
<text x="193" y="81">D?</text>
<text x="193" y="83.5">D</text>
<text x="209.6" y="81">D?</text>
<text x="209.6" y="83.5">D</text>
<text x="226.1" y="81">D?</text>
<text x="226.1" y="83.5">D</text>
<text x="242.6" y="81">D?</text>
<text x="242.6" y="83.5">D</text>
<text x="259.1" y="81">D?</text>
<text x="259.1" y="83.5">D</text>
<text x="28.5" y="93.7">SW?</text>
<text x="45" y="93.7">SW?</text>
<text x="61.5" y="93.7">SW?</text>
<text x="78" y="93.7">SW?</text>
<text x="94.5" y="93.7">SW?</text>
<text x="111.1" y="93.7">SW?</text>
<text x="127.6" y="93.7">SW?</text>
<text x="144.1" y="93.7">SW?</text>
<text x="160.6" y="93.7">SW?</text>
<text x="177.1" y="93.7">SW?</text>
<text x="193.6" y="93.7">SW?</text>
<text x="210.1" y="93.7">SW?</text>
<text x="226.6" y="93.7">SW?</text>
<text x="243.1" y="93.7">SW?</text>
<text x="259.6" y="93.7">SW?</text>
<text x="23.4" y="96.2">SW_Push_Open</text>
<text x="39.9" y="96.2">SW_Push_Open</text>
<text x="56.4" y="96.2">SW_Push_Open</text>
<text x="73" y="96.2">SW_Push_Open</text>
<text x="89.5" y="96.2">SW_Push_Open</text>
<text x="106" y="96.2">SW_Push_Open</text>
<text x="122.5" y="96.2">SW_Push_Open</text>
<text x="139" y="96.2">SW_Push_Open</text>
<text x="155.5" y="96.2">SW_Push_Open</text>
<text x="172" y="96.2">SW_Push_Open</text>
<text x="188.5" y="96.2">SW_Push_Open</text>
<text x="205" y="96.2">SW_Push_Open</text>
<text x="221.5" y="96.2">SW_Push_Open</text>
<text x="238.1" y="96.2">SW_Push_Open</text>
<text x="254.6" y="96.2">SW_Push_Open</text>
<text x="27.9" y="102.6">D?</text>
<text x="27.9" y="105.1">D</text>
<text x="44.5" y="102.6">D?</text>
<text x="44.5" y="105.1">D</text>
<text x="61" y="102.6">D?</text>
<text x="61" y="105.1">D</text>
<text x="77.5" y="102.6">D?</text>
<text x="77.5" y="105.1">D</text>
<text x="94" y="102.6">D?</text>
<text x="94" y="105.1">D</text>
<text x="110.5" y="102.6">D?</text>
<text x="110.5" y="105.1">D</text>
<text x="127" y="102.6">D?</text>
<text x="127" y="105.1">D</text>
<text x="143.5" y="102.6">D?</text>
<text x="143.5" y="105.1">D</text>
<text x="160" y="102.6">D?</text>
<text x="160" y="105.1">D</text>
<text x="176.5" y="102.6">D?</text>
<text x="176.5" y="105.1">D</text>
<text x="193" y="102.6">D?</text>
<text x="193" y="105.1">D</text>
<text x="209.6" y="102.6">D?</text>
<text x="209.6" y="105.1">D</text>
<text x="226.1" y="102.6">D?</text>
<text x="226.1" y="105.1">D</text>
<text x="242.6" y="102.6">D?</text>
<text x="242.6" y="105.1">D</text>
<text x="259.1" y="102.6">D?</text>
<text x="259.1" y="105.1">D</text>
<text x="23.4" y="117.8">SW_Push_Open</text>
<text x="28.5" y="115.3">SW?</text>
<text x="39.9" y="117.8">SW_Push_Open</text>
<text x="45" y="115.3">SW?</text>
<text x="56.4" y="117.8">SW_Push_Open</text>
<text x="61.5" y="115.3">SW?</text>
<text x="73" y="117.8">SW_Push_Open</text>
<text x="78" y="115.3">SW?</text>
<text x="89.5" y="117.8">SW_Push_Open</text>
<text x="94.5" y="115.3">SW?</text>
<text x="106" y="117.8">SW_Push_Open</text>
<text x="111.1" y="115.3">SW?</text>
<text x="122.5" y="117.8">SW_Push_Open</text>
<text x="127.6" y="115.3">SW?</text>
<text x="139" y="117.8">SW_Push_Open</text>
<text x="144.1" y="115.3">SW?</text>
<text x="155.5" y="117.8">SW_Push_Open</text>
<text x="160.6" y="115.3">SW?</text>
<text x="172" y="117.8">SW_Push_Open</text>
<text x="177.1" y="115.3">SW?</text>
<text x="188.5" y="117.8">SW_Push_Open</text>
<text x="193.6" y="115.3">SW?</text>
<text x="205" y="117.8">SW_Push_Open</text>
<text x="210.1" y="115.3">SW?</text>
<text x="221.5" y="117.8">SW_Push_Open</text>
<text x="226.6" y="115.3">SW?</text>
<text x="238.1" y="117.8">SW_Push_Open</text>
<text x="243.1" y="115.3">SW?</text>
<text x="254.6" y="117.8">SW_Push_Open</text>
<text x="259.6" y="115.3">SW?</text>
<text x="27.9" y="124.2">D?</text>
<text x="44.5" y="124.2">D?</text>
<text x="61" y="124.2">D?</text>
<text x="77.5" y="124.2">D?</text>
<text x="94" y="124.2">D?</text>
<text x="110.5" y="124.2">D?</text>
<text x="127" y="124.2">D?</text>
<text x="143.5" y="124.2">D?</text>
<text x="160" y="124.2">D?</text>
<text x="176.5" y="124.2">D?</text>
<text x="193" y="124.2">D?</text>
<text x="209.6" y="124.2">D?</text>
<text x="226.1" y="124.2">D?</text>
<text x="242.6" y="124.2">D?</text>
<text x="259.1" y="124.2">D?</text>
<text x="27.9" y="126.7">D</text>
<text x="44.5" y="126.7">D</text>
<text x="61" y="126.7">D</text>
<text x="77.5" y="126.7">D</text>
<text x="94" y="126.7">D</text>
<text x="110.5" y="126.7">D</text>
<text x="127" y="126.7">D</text>
<text x="143.5" y="126.7">D</text>
<text x="160" y="126.7">D</text>
<text x="176.5" y="126.7">D</text>
<text x="193" y="126.7">D</text>
<text x="209.6" y="126.7">D</text>
<text x="226.1" y="126.7">D</text>
<text x="242.6" y="126.7">D</text>
<text x="259.1" y="126.7">D</text>
<text x="28.5" y="136.9">SW?</text>
<text x="45" y="136.9">SW?</text>
<text x="61.5" y="136.9">SW?</text>
<text x="78" y="136.9">SW?</text>
<text x="94.5" y="136.9">SW?</text>
<text x="111.1" y="136.9">SW?</text>
<text x="127.6" y="136.9">SW?</text>
<text x="144.1" y="136.9">SW?</text>
<text x="160.6" y="136.9">SW?</text>
<text x="177.1" y="136.9">SW?</text>
<text x="193.6" y="136.9">SW?</text>
<text x="210.1" y="136.9">SW?</text>
<text x="226.6" y="136.9">SW?</text>
<text x="243.1" y="136.9">SW?</text>
<text x="259.6" y="136.9">SW?</text>
<text x="23.4" y="139.4">SW_Push_Open</text>
<text x="39.9" y="139.4">SW_Push_Open</text>
<text x="56.4" y="139.4">SW_Push_Open</text>
<text x="73" y="139.4">SW_Push_Open</text>
<text x="89.5" y="139.4">SW_Push_Open</text>
<text x="106" y="139.4">SW_Push_Open</text>
<text x="122.5" y="139.4">SW_Push_Open</text>
<text x="139" y="139.4">SW_Push_Open</text>
<text x="155.5" y="139.4">SW_Push_Open</text>
<text x="172" y="139.4">SW_Push_Open</text>
<text x="188.5" y="139.4">SW_Push_Open</text>
<text x="205" y="139.4">SW_Push_Open</text>
<text x="221.5" y="139.4">SW_Push_Open</text>
<text x="238.1" y="139.4">SW_Push_Open</text>
<text x="254.6" y="139.4">SW_Push_Open</text>
<text x="27.9" y="145.8">D?</text>
<text x="27.9" y="148.3">D</text>
<text x="44.5" y="145.8">D?</text>
<text x="44.5" y="148.3">D</text>
<text x="61" y="145.8">D?</text>
<text x="61" y="148.3">D</text>
<text x="77.5" y="145.8">D?</text>
<text x="77.5" y="148.3">D</text>
<text x="94" y="145.8">D?</text>
<text x="94" y="148.3">D</text>
<text x="110.5" y="145.8">D?</text>
<text x="110.5" y="148.3">D</text>
<text x="127" y="145.8">D?</text>
<text x="127" y="148.3">D</text>
<text x="143.5" y="145.8">D?</text>
<text x="143.5" y="148.3">D</text>
<text x="160" y="145.8">D?</text>
<text x="160" y="148.3">D</text>
<text x="176.5" y="145.8">D?</text>
<text x="176.5" y="148.3">D</text>
<text x="193" y="145.8">D?</text>
<text x="193" y="148.3">D</text>
<text x="209.6" y="145.8">D?</text>
<text x="209.6" y="148.3">D</text>
<text x="226.1" y="145.8">D?</text>
<text x="226.1" y="148.3">D</text>
<text x="242.6" y="145.8">D?</text>
<text x="242.6" y="148.3">D</text>
<text x="259.1" y="145.8">D?</text>
<text x="259.1" y="148.3">D</text>
</g>
</svg>
